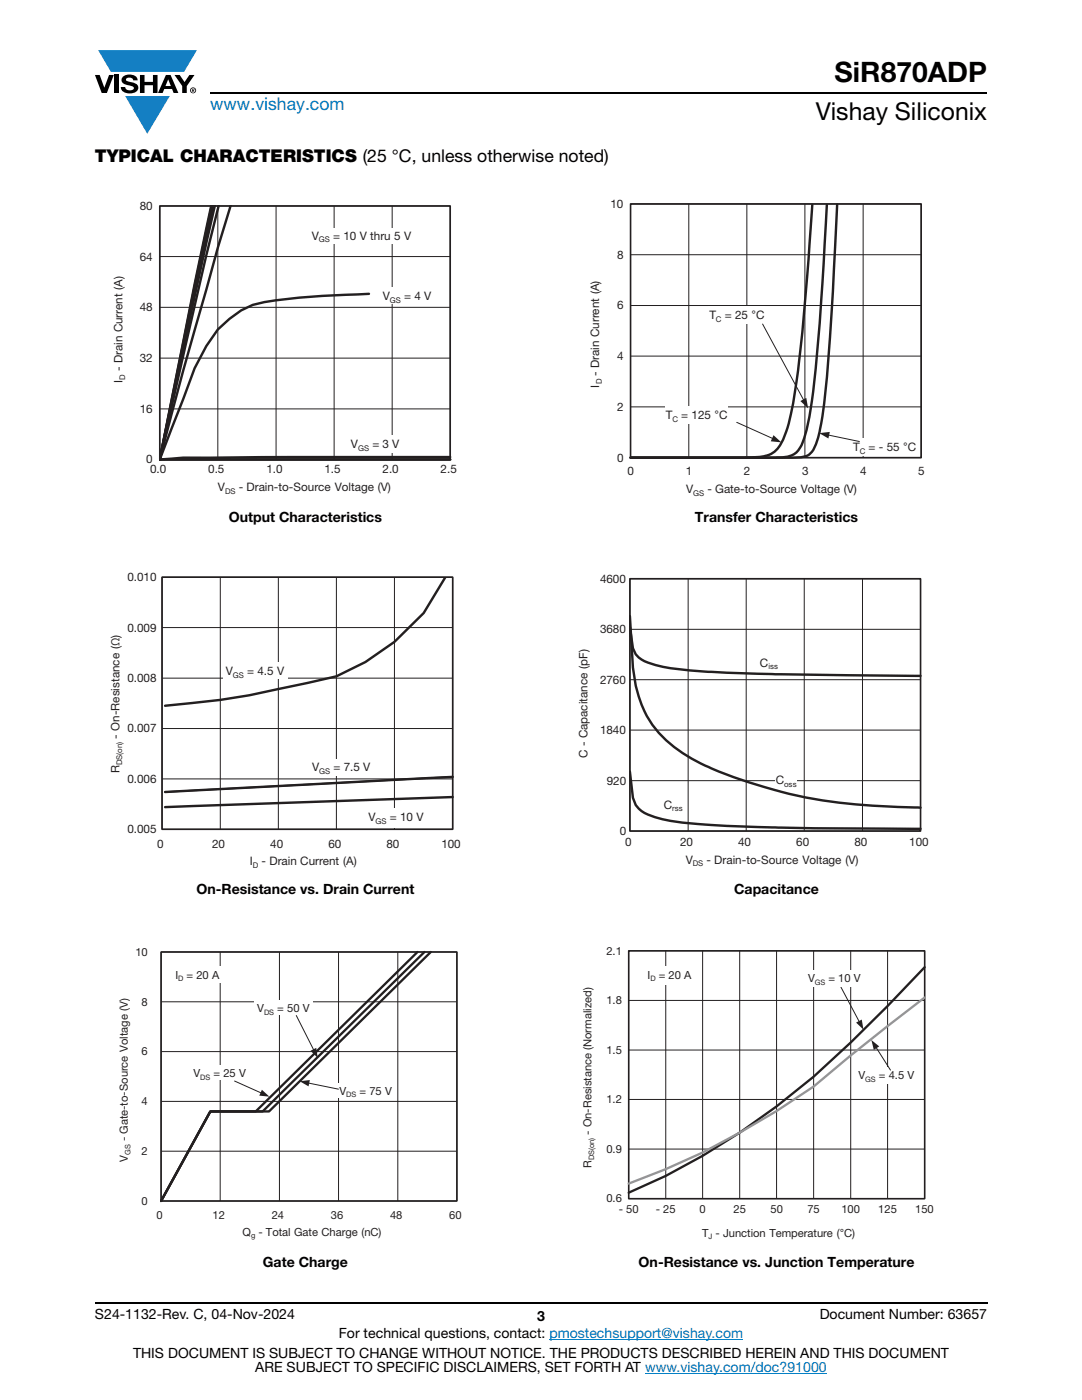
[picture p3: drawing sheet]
<svg xmlns="http://www.w3.org/2000/svg" width="216mm" height="279mm" viewBox="0 0 216 279" stroke-linecap="round" stroke-linejoin="round" font-family="sans-serif">
<g fill="#147fc3">
<path d="M19.6 10h19.7l-2.6 4.3h-1.1h-13.5z"/>
<path d="M25 19.2h8.9l-4.5 7.5z"/>
</g>
<g fill="#000">
<path d="M18.9 15h1l.9 2.5 1-2.5h.9l-1.4 3.6h-1zM22.9 15h.9v3.6h-.9zM24.6 15.3a2.1 2.1 0 0 1 2.8 .3l.1 .4h-.9a.79 .79 0 0 0-.7-.5 .79 .79 0 0 0-.8 .4l.3 .3 1 .2a1.08 1.08 0 0 1 1.2 1.1 1.08 1.08 0 0 1-1.1 1.1 1.73 1.73 0 0 1-2.4-1.2h.9a.96 .96 0 0 0 .8 .6 .96 .96 0 0 0 .9-.4 1.31 1.31 0 0 0-1.2-.6 1.03 1.03 0 0 1-1.1-.6 1.03 1.03 0 0 1 .2-1.1zM27.9 15h.9v1.3h1.7v-1.3h.9v3.6h-.9v-1.6h-1.7v1.6h-.9zM34.8 15h1.1l.9 1.4 1-1.4h1l-1.5 2.2v1.4h-.9v-1.4z"/>
<path d="M33.6 15.8l.5 1.4h-1.1zM33.1 15l-1.6 3.6h1l.3-.8h1.5l.3 .8h1l-1.6-3.6z"/>
<path d="M38.4 17.8h.2v.2h-.2zM38.3 17.7v.7h.1v-.3l.4 .3-.2-.3 .2-.2-.1-.2z"/>
<path d="M38.1 18a.46 .46 0 0 1 .9 0 .46 .46 0 0 1-.9 0zM37.9 18a.6 .6 0 0 0 1.2 0 .6 .6 0 0 0-1.2 0z"/>
</g>
<path d="M42 18.6h155M18.9 260h178.1" fill="none" stroke="#000" stroke-width=".36"/>
<path d="M109.6 267.3h38.7M128.7 274h36.3" fill="none" stroke="#007ec4" stroke-width=".2"/>
<path d="M31.9 41.1h58v50.6h-58z" fill="#fff"/>
<path d="M31.9 51.2h57.9M31.9 41.1h57.9v50.6h-57.9zM43.5 41.1v50.6M55.1 41.1v50.6M66.7 41.1v50.6M78.3 41.1v50.6M31.9 71.5h57.9M31.9 61.3h57.9M31.9 81.6h57.9" fill="none" stroke="#231f20" stroke-width=".2"/>
<path d="M31.9 41.1h57.9v50.6h-57.9z" fill="none" stroke="#231f20" stroke-width=".32"/>
<path d="M42.1 41.1l-3.3 15.6-6.9 35M42.3 41.1l-3.5 16.1-6.9 34.5M42.6 41.1l-3.6 16.3-7.1 34.2M42.9 41.1l-4.1 18.3-6.9 32.3M43.6 41.1l-3.9 16-7.8 34.6M46 41.1l-2.5 8.3-2.3 8.4a869.4 869.4 0 0 0-9.3 33.9M73.6 58.6l-10.9 .6a75.7 75.7 0 0 0-12.3 1.7 19.4 19.4 0 0 0-9.2 8.2l-2.4 4.4-6.9 18.2M31.9 91.7h57.9M89.8 91.2l-50.3 .1a47.3 47.3 0 0 0-7.6 .4" fill="none" stroke="#231f20" stroke-width=".48"/>
<g fill="#fff">
<path d="M75.8 57.4h10.9v3.4h-10.9z"/>
<path d="M62.1 45.6h20.1v3h-20.1z"/>
<path d="M69.4 86.9h10.9v3.5h-10.9z"/>
<path d="M32.3 115.2h58.1v50.3h-58.1z"/>
</g>
<path d="M32.3 115.2h58v50.3h-58zM44 115.2v50.3M55.5 115.2v50.3M67.1 115.2v50.3M78.7 115.2v50.3M32.3 135.3h58M32.3 125.2h58M32.3 155.4h58M32.3 145.4h58" fill="none" stroke="#231f20" stroke-width=".2"/>
<path d="M32.3 115.2h58v50.3h-58zM90.3 155l-57.4 3.1" fill="none" stroke="#231f20" stroke-width=".32"/>
<path d="M88.9 115.1l-4.4 7.2-5.8 5.8-5.8 4-5.8 2.9-11.6 2.5a143.1 143.1 0 0 1-22.6 3.3M90.3 159.1l-57.4 2M90.3 155l-57.4 3.1" fill="none" stroke="#231f20" stroke-width=".48"/>
<g fill="#fff">
<path d="M44.4 132.2h13v3.3h-13z"/>
<path d="M61.6 151.5h13v3.3h-13z"/>
<path d="M72.8 161.4h12.4v3.7h-12.4z"/>
</g>
<path d="M32.1 199.9h59.1M32.1 190h59.1v49.7h-59.1zM43.9 190v49.7M55.8 190v49.7M67.6 190v49.7M79.4 190v49.7M32.1 219.8h59.1M32.1 209.9h59.1M32.1 229.7h59.1" fill="none" stroke="#231f20" stroke-width=".2"/>
<path d="M32.1 190h59.1v49.7h-59.1z" fill="none" stroke="#231f20" stroke-width=".31"/>
<path d="M83.3 190l-32.3 31.8h-9l-9.9 17.9M84.7 190l-32.3 31.8h-10.4l-9.9 17.9M86 190l-32.3 31.8h-11.7l-9.9 17.9" fill="none" stroke="#231f20" stroke-width=".46"/>
<g fill="#fff">
<path d="M50.8 199.6h11.6v2.9h-11.6z"/>
<path d="M67.2 216.1h11.6v2.9h-11.6z"/>
<path d="M38 212.6h11.6v2.9h-11.6z"/>
</g>
<path d="M46.8 215.7l5.5 2.5" fill="none" stroke="#231f20" stroke-width=".2"/>
<path d="M52.3 217.5l1.5 1.4-2.1-.2z" fill="#231f20"/>
<path d="M61.4 216.1l6.1 1.3" fill="none" stroke="#231f20" stroke-width=".2"/>
<path d="M59.8 215.8l2-.3-.2 1.3z" fill="#231f20"/>
<path d="M59.1 202.7l3.6 7" fill="none" stroke="#231f20" stroke-width=".2"/>
<path d="M62 209.7l1.1-.6 .3 2z" fill="#231f20"/>
<path d="M34.8 192.9h10.4v3.4h-10.4z" fill="#fff"/>
<path d="M125.8 50.8h58M125.8 40.7h58v50.6h-58zM137.4 40.7v50.6M149 40.7v50.6M160.6 40.7v50.6M172.2 40.7v50.6M125.8 71.1h58M125.8 61h58M125.8 81.2h58" fill="none" stroke="#231f20" stroke-width=".2"/>
<path d="M125.8 40.7h58v50.6h-58z" fill="none" stroke="#231f20" stroke-width=".32"/>
<path d="M162.1 40.9l-.3 4.4a343.7 343.7 0 0 1-3.8 36.3 20.2 20.2 0 0 1-2.8 7.8 6.2 6.2 0 0 1-5.2 1.9h-24.2M165 40.9a496.8 496.8 0 0 1-3 39.1 31.9 31.9 0 0 1-2.3 9.3 4.2 4.2 0 0 1-4.2 2h-29.7M167 40.8a615.8 615.8 0 0 1-2.5 39.3 28.4 28.4 0 0 1-2.2 9.6l-.5 .7a5.2 5.2 0 0 1-4.1 .9h-31.9" fill="none" stroke="#231f20" stroke-width=".48"/>
<g fill="#fff">
<path d="M141.5 61.2h11.1v3.5h-11.1z"/>
<path d="M132.7 81.1h12.5v3.5h-12.5z"/>
<path d="M169.6 87.5h13.8v3.5h-13.8z"/>
</g>
<path d="M152.2 64.7l8.3 15.3" fill="none" stroke="#231f20" stroke-width=".2"/>
<path d="M159.7 80l1.2-.6 .4 2.1z" fill="#231f20"/>
<path d="M147 84.3l7.4 3.3" fill="none" stroke="#231f20" stroke-width=".2"/>
<path d="M154.3 86.8l1.6 1.5-2.1-.2z" fill="#231f20"/>
<path d="M165.1 86.8l6.4 1.3" fill="none" stroke="#231f20" stroke-width=".2"/>
<path d="M163.5 86.4l2.1-.2-.3 1.3z" fill="#231f20"/>
<path d="M125.7 115.5h58v50.4h-58z" fill="#fff"/>
<path d="M125.7 115.5h58v50.4h-58zM137.3 115.5v50.4M148.9 115.5v50.4M160.5 115.5v50.4M172.1 115.5v50.4M125.7 135.6h58M125.7 125.6h58M125.7 155.8h58M125.7 145.7h58" fill="none" stroke="#231f20" stroke-width=".2"/>
<path d="M125.7 115.5h58v50.4h-58z" fill="none" stroke="#231f20" stroke-width=".32"/>
<path d="M125.7 125.1l.6 4.3a4.4 4.4 0 0 0 3.3 3 55 55 0 0 0 13.4 1.7l11.7 .5 29 .3M125.7 122.9l.6 10.3a21.4 21.4 0 0 0 6 13.9 39.2 39.2 0 0 0 15.1 8.3 96.5 96.5 0 0 0 31.7 5.6l4.6 .2M125.7 154l.6 5.2a5.4 5.4 0 0 0 4.3 3.9 63.2 63.2 0 0 0 13.6 1.7l16.7 .5 22.8 .1" fill="none" stroke="#231f20" stroke-width=".48"/>
<g fill="#fff">
<path d="M151.6 130.8h3.7v3h-3.7z"/>
<path d="M154.8 154.2h4.2v3.1h-4.2z"/>
<path d="M132.3 159.1h4.1v3h-4.1z"/>
</g>
<g fill="none" stroke="#231f20" stroke-width=".2">
<path d="M125.4 199.7h59.1M125.4 189.8h59.1v49.4h-59.1zM132.8 189.8v49.4M140.2 189.8v49.4M147.6 189.8v49.4M155 189.8v49.4M162.4 189.8v49.4M167.8 197l3.7 7.1M169.7 189.8v49.4M177.1 189.8v49.4M125.4 219.4h59.1M125.4 209.6h59.1"/>
<path d="M125.4 229.3h59.1"/>
</g>
<path d="M125.4 189.8h59.1v49.4h-59.1z" fill="none" stroke="#231f20" stroke-width=".31"/>
<path d="M184.5 193l-7.4 7.8-7.4 7.3a144.4 144.4 0 0 1-44.3 29.9" fill="none" stroke="#231f20" stroke-width=".46"/>
<path d="M184.5 199.1l-14.8 11.5-7.3 6.2a170.2 170.2 0 0 1-29.6 16.5l-7.4 2.9" fill="none" stroke="#939598" stroke-width=".46"/>
<path d="M170.8 204.1l1.2-.6 .3 2z" fill="#231f20"/>
<g fill="#fff">
<path d="M128.9 192.9h9.4v3.7h-9.4z"/>
<path d="M160.7 193.6h11.6v3.3h-11.6z"/>
<path d="M171 212.9h11.8v3.4h-11.8z"/>
</g>
<path d="M174.7 208.9l3 4.7" fill="none" stroke="#231f20" stroke-width=".2"/>
<path d="M173.9 207.6l1.5 1.2-1 .7z" fill="#231f20"/>
<text font-size="5.6" x="166.5" y="16.4">SiR870ADP</text>
<text font-size="4.9" x="162.8" y="24">Vishay Siliconix</text>
<text font-size="3.5" fill="#007ec4" x="42" y="21.9">www.vishay.com</text>
<text font-size="3.5" x="18.9" y="32.3">TYPICAL CHARACTERISTICS (25 °C, unless otherwise noted)</text>
<g font-size="2.8">
<text x="45.7" y="104.1">Output Characteristics</text>
<text x="138.7" y="104.1">Transfer Characteristics</text>
<text x="39.2" y="178.5">On-Resistance vs. Drain Current</text>
<text x="146.5" y="178.5">Capacitance</text>
<text x="52.5" y="252.8">Gate Charge</text>
<text x="127.4" y="252.8">On-Resistance vs. Junction Temperature</text>
<text x="18.9" y="263.3">S24-1132-Rev. C, 04-Nov-2024</text>
<text x="107.2" y="263.6">3</text>
<text x="163.6" y="263.3">Document Number: 63657</text>
<text x="67.6" y="267.1">For technical questions, contact: pmostechsupport@vishay.com</text>
<text x="26.5" y="271">THIS DOCUMENT IS SUBJECT TO CHANGE WITHOUT NOTICE. THE PRODUCTS DESCRIBED HEREIN AND THIS DOCUMENT</text>
<text x="50.9" y="273.8">ARE SUBJECT TO SPECIFIC DISCLAIMERS, SET FORTH AT www.vishay.com/doc?91000</text>
</g>
<g font-size="2.3" fill="#231f20">
<text x="27.9" y="41.9">80</text>
<text x="121.8" y="41.5">10</text>
<text x="62.2" y="47.8">V</text>
<text x="66.5" y="47.8">= 10 V thru 5 V</text>
<text x="27.9" y="52">64</text>
<text x="123.1" y="51.6">8</text>
<text x="76.4" y="59.9">V</text>
<text x="80.7" y="59.9">= 4 V</text>
<text x="27.9" y="62.1">48</text>
<text x="123.1" y="61.7">6</text>
<text x="141.5" y="63.7">T</text>
<text x="144.6" y="63.7">= 25</text>
<text x="149.9" y="63.7">°C</text>
<text x="123.1" y="71.9">4</text>
<text x="24.4" y="76.4" transform="rotate(-90 24.4 76.4)">I</text>
<text x="24.4" y="74.1" transform="rotate(-90 24.4 74.1)">- Drain Current (A)</text>
<text x="27.9" y="72.3">32</text>
<text x="119.5" y="77.3" transform="rotate(-90 119.5 77.3)">I</text>
<text x="119.5" y="75" transform="rotate(-90 119.5 75)">- Drain Current (A)</text>
<text x="27.9" y="82.4">16</text>
<text x="123.1" y="82">2</text>
<text x="132.9" y="83.6">T</text>
<text x="136" y="83.6">= 125 °C</text>
<text x="70" y="89.4">V</text>
<text x="74.3" y="89.4">= 3 V</text>
<text x="29.2" y="92.5">0</text>
<text x="30" y="94.4">0.0</text>
<text x="41.6" y="94.4">0.5</text>
<text x="53.1" y="94.4">1.0</text>
<text x="64.7" y="94.4">1.5</text>
<text x="76.3" y="94.4">2.0</text>
<text x="87.9" y="94.4">2.5</text>
<text x="123.1" y="92.1">0</text>
<text x="125.2" y="94.7">0</text>
<text x="136.8" y="94.7">1</text>
<text x="148.4" y="94.7">2</text>
<text x="160" y="94.7">3</text>
<text x="170.2" y="90">T</text>
<text x="171.6" y="94.7">4</text>
<text x="173.3" y="90">= - 55 °C</text>
<text x="183.2" y="94.7">5</text>
<text x="43.5" y="98.1">V</text>
<text x="47.6" y="98.1">- Drain-to-Source Voltage (V)</text>
<text x="136.9" y="98.5">V</text>
<text x="141.2" y="98.5">- Gate-to-Source Voltage (V)</text>
<text x="25.4" y="116">0.010</text>
<text x="119.7" y="116.3">4600</text>
<text x="25.4" y="126">0.009</text>
<text x="119.7" y="126.4">3680</text>
<text x="25.4" y="136.1">0.008</text>
<text x="45.1" y="134.7">V</text>
<text x="49.3" y="134.7">= 4.5 V</text>
<text x="119.7" y="136.4">2760</text>
<text x="151.6" y="133">C</text>
<text x="23.8" y="147.4" transform="rotate(-90 23.8 147.4)">- On-Resistance (Ω)</text>
<text x="25.4" y="146.2">0.007</text>
<text x="119.7" y="146.5">1840</text>
<text x="23.8" y="154.3" transform="rotate(-90 23.8 154.3)">R</text>
<text x="62.3" y="154">V</text>
<text x="66.5" y="154">= 7.5 V</text>
<text x="117.2" y="151.2" transform="rotate(-90 117.2 151.2)">C - Capacitance (pF)</text>
<text x="25.4" y="156.2">0.006</text>
<text x="121.1" y="156.6">920</text>
<text x="132.4" y="161.4">C</text>
<text x="154.8" y="156.5">C</text>
<text x="25.4" y="166.3">0.005</text>
<text x="73.5" y="163.9">V</text>
<text x="77.8" y="163.9">= 10 V</text>
<text x="123.7" y="166.6">0</text>
<text x="31.4" y="169.2">0</text>
<text x="42.3" y="169.2">20</text>
<text x="49.9" y="172.7">I</text>
<text x="52.2" y="172.7">- Drain Current (A)</text>
<text x="53.9" y="169.2">40</text>
<text x="65.5" y="169.2">60</text>
<text x="77.1" y="169.2">80</text>
<text x="88.1" y="169.2">100</text>
<text x="124.7" y="168.9">0</text>
<text x="135.7" y="168.9">20</text>
<text x="136.8" y="172.4">V</text>
<text x="141" y="172.4">- Drain-to-Source Voltage (V)</text>
<text x="147.3" y="168.9">40</text>
<text x="158.9" y="168.9">60</text>
<text x="170.5" y="168.9">80</text>
<text x="181.4" y="168.9">100</text>
</g>
<g font-size="2.2" fill="#231f20">
<text x="27" y="190.7">10</text>
<text x="121" y="190.5">2.1</text>
<text x="35" y="195.3">I</text>
<text x="37.2" y="195.3">= 20 A</text>
<text x="129.2" y="195.3">I</text>
<text x="131.4" y="195.3">= 20 A</text>
<text x="161.2" y="196">V</text>
<text x="165.3" y="196">= 10 V</text>
<text x="28.3" y="200.7">8</text>
<text x="51.3" y="202">V</text>
<text x="55.3" y="202">= 50 V</text>
<text x="121" y="200.4">1.8</text>
<text x="28.3" y="210.6">6</text>
<text x="38.6" y="215">V</text>
<text x="42.6" y="215">= 25 V</text>
<text x="121" y="210.3">1.5</text>
<text x="171.3" y="215.3">V</text>
<text x="175.4" y="215.3">= 4.5 V</text>
<text x="28.3" y="220.6">4</text>
<text x="67.7" y="218.4">V</text>
<text x="71.7" y="218.4">= 75 V</text>
<text x="121" y="220.2">1.2</text>
<text x="25.5" y="227.8" transform="rotate(-90 25.5 227.8)">- Gate-to-Source Voltage (V)</text>
<text x="118" y="226.5" transform="rotate(-90 118 226.5)">- On-Resistance (Normalized)</text>
<text x="25.5" y="231.8" transform="rotate(-90 25.5 231.8)">V</text>
<text x="28.3" y="230.5">2</text>
<text x="118" y="233.1" transform="rotate(-90 118 233.1)">R</text>
<text x="121" y="230.1">0.9</text>
<text x="121" y="240">0.6</text>
<text x="28.3" y="240.4">0</text>
<text x="31.2" y="243.3">0</text>
<text x="42.4" y="243.3">12</text>
<text x="54.2" y="243.3">24</text>
<text x="66" y="243.3">36</text>
<text x="77.8" y="243.3">48</text>
<text x="89.6" y="243.3">60</text>
<text x="123.5" y="242.2">- 50</text>
<text x="130.9" y="242.2">- 25</text>
<text x="139.6" y="242.2">0</text>
<text x="146.4" y="242.2">25</text>
<text x="153.7" y="242.2">50</text>
<text x="161.1" y="242.2">75</text>
<text x="167.9" y="242.2">100</text>
<text x="175.3" y="242.2">125</text>
<text x="182.6" y="242.2">150</text>
<text x="48.4" y="246.6">Q - Total Gate Charge (nC)</text>
<text x="140.1" y="246.8">T - Junction Temperature (°C)</text>
</g>
<g font-size="1.6" fill="#231f20">
<text x="63.6" y="48.4">GS</text>
<text x="77.8" y="60.4">GS</text>
<text x="142.9" y="64.3">C</text>
<text x="25" y="75.8" transform="rotate(-90 25 75.8)">D</text>
<text x="120.1" y="76.7" transform="rotate(-90 120.1 76.7)">D</text>
<text x="71.4" y="89.9">GS</text>
<text x="134.2" y="84.1">C</text>
<text x="171.5" y="90.6">C</text>
<text x="44.9" y="98.6">DS</text>
<text x="138.3" y="99">GS</text>
<text x="46.5" y="135.2">GS</text>
<text x="153.3" y="133.6">iss</text>
<text x="24.4" y="152.7" transform="rotate(-90 24.4 152.7)">DS(on)</text>
<text x="63.7" y="154.5">GS</text>
<text x="134.1" y="161.9">rss</text>
<text x="156.5" y="157.1">oss</text>
<text x="74.9" y="164.4">GS</text>
<text x="50.5" y="173.2">D</text>
<text x="138.2" y="172.9">DS</text>
</g>
<g font-size="1.5" fill="#231f20">
<text x="35.6" y="195.8">D</text>
<text x="129.8" y="195.9">D</text>
<text x="162.6" y="196.5">GS</text>
<text x="52.7" y="202.5">DS</text>
<text x="40" y="215.5">DS</text>
<text x="172.6" y="215.8">GS</text>
<text x="69.1" y="219">DS</text>
<text x="26" y="230.5" transform="rotate(-90 26 230.5)">GS</text>
<text x="118.6" y="231.5" transform="rotate(-90 118.6 231.5)">DS(on)</text>
<text x="50.1" y="247.1">g</text>
<text x="141.4" y="247.4">J</text>
</g>
</svg>
